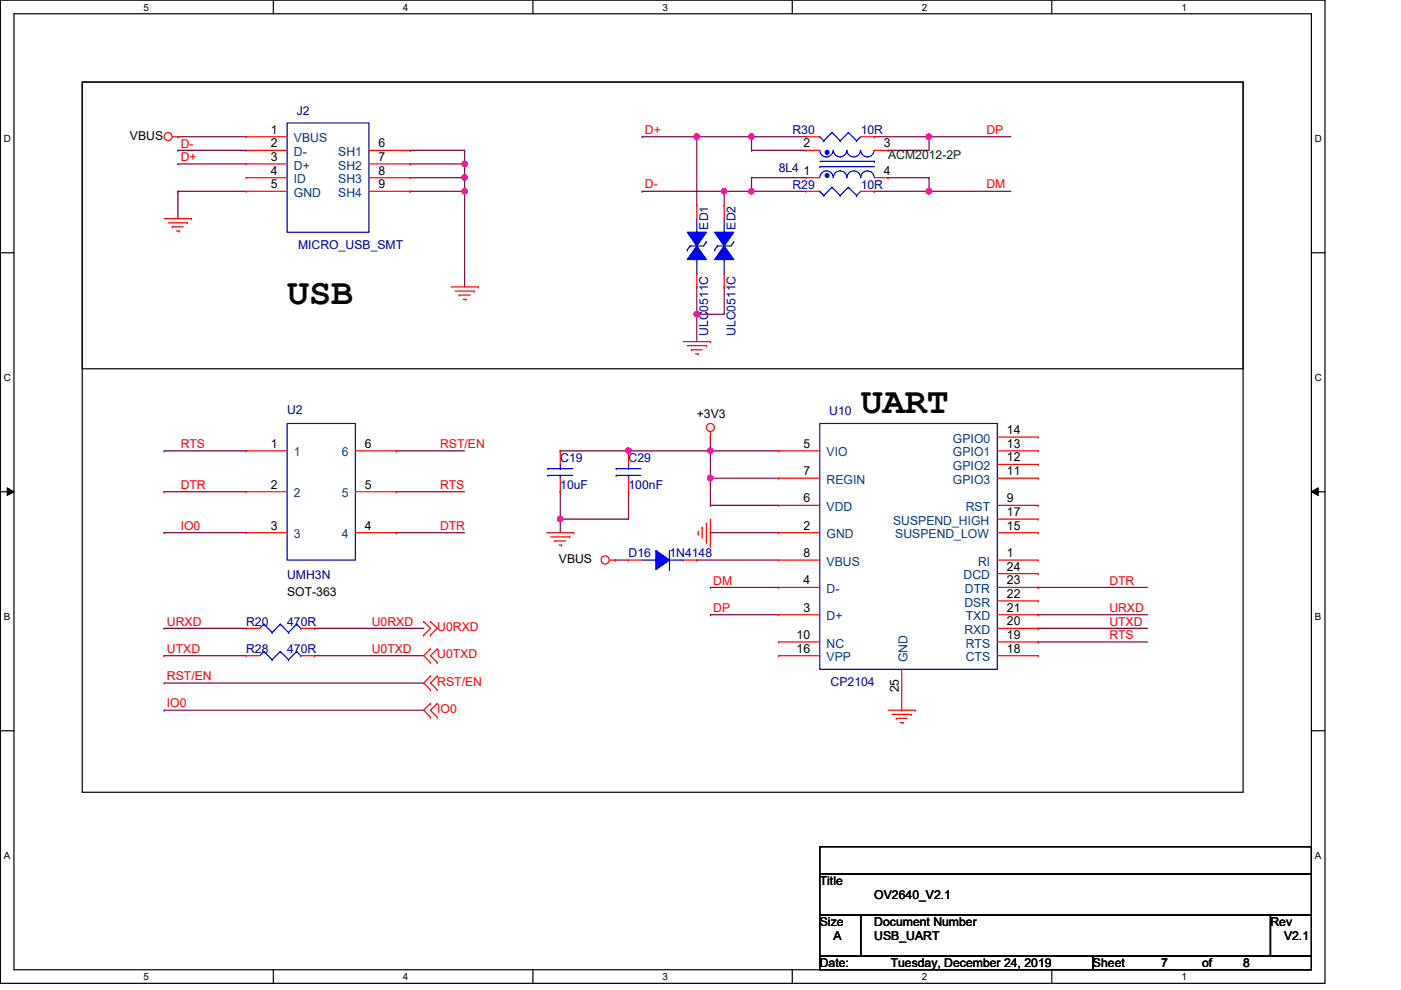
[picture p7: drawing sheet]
<svg xmlns="http://www.w3.org/2000/svg" width="297mm" height="210mm" viewBox="0 0 297 210" stroke-linecap="round" stroke-linejoin="round" font-family="sans-serif">
<path d="M.1 0h280.8v208.5h-280.8zM3 2.9h275v202.7h-275z" fill="none" stroke="#000" stroke-width=".25"/>
<g fill="#fff">
<path d="M30.4 .3h1.2v2.4h-1.2z"/>
<path d="M30.4 205.9h1.2v2.3h-1.2z"/>
</g>
<path d="M58 0v2.9M58 205.6v2.9" fill="none" stroke="#000" stroke-width=".25"/>
<g fill="#fff">
<path d="M85.4 .3h1.2v2.4h-1.2z"/>
<path d="M85.4 205.9h1.2v2.3h-1.2z"/>
</g>
<path d="M113 0v2.9M113 205.6v2.9" fill="none" stroke="#000" stroke-width=".25"/>
<g fill="#fff">
<path d="M140.5 .3h1.1v2.4h-1.1z"/>
<path d="M140.5 205.9h1.1v2.3h-1.1z"/>
</g>
<path d="M168 0v2.9M168 205.6v2.9" fill="none" stroke="#000" stroke-width=".25"/>
<g fill="#fff">
<path d="M195.4 .3h1.2v2.4h-1.2z"/>
<path d="M195.4 205.9h1.2v2.3h-1.2z"/>
</g>
<path d="M223 0v2.9M223 205.6v2.9" fill="none" stroke="#000" stroke-width=".25"/>
<g fill="#fff">
<path d="M250.5 .3h1.1v2.4h-1.1z"/>
<path d="M250.5 205.9h1.1v2.3h-1.1z"/>
<path d="M.8 28.2h1.5v2.4h-1.5z"/>
<path d="M278.8 28.2h1.4v2.4h-1.4z"/>
<path d="M.8 78.9h1.5v2.3h-1.5z"/>
<path d="M278.8 78.9h1.4v2.3h-1.4z"/>
</g>
<path d="M.1 53.6h2.9M278 53.6h2.9" fill="none" stroke="#000" stroke-width=".25"/>
<g fill="#fff">
<path d="M.8 129.6h1.4v2.3h-1.4z"/>
<path d="M278.8 129.6h1.3v2.3h-1.3z"/>
</g>
<path d="M.1 104.3h2.9M278 104.3h2.9" fill="none" stroke="#000" stroke-width=".25"/>
<path d="M1.5 103.4l1.5 .9-1.5 .8zM278 104.3l1.5-.9v1.7z" fill="#000"/>
<path d="M1.5 103.4l1.5 .9-1.5 .8zM278 104.3l1.5-.9v1.7z" fill="none" stroke="#000" stroke-width=".21"/>
<g fill="#fff">
<path d="M.8 180.3h1.4v2.3h-1.4z"/>
<path d="M278.8 180.3h1.3v2.3h-1.3z"/>
</g>
<path d="M17.4 17.4h246.2v150.6h-246.2zM17.4 17.4h246.2v60.8h-246.2zM.1 154.9h2.9M278 154.9h2.9" fill="none" stroke="#000" stroke-width=".25"/>
<g fill="none" stroke="#7f003f" stroke-width=".25">
<path d="M150.6 92.7h.1M150.6 92.7v2.9M147.7 118.7h.1M147.7 118.7h17.4M150.6 112.9h.1M150.6 107.1h.1M150.6 101.4h.1M150.6 112.9h14.5M150.6 107.1h14.5M150.6 101.4h14.5M150.6 124.5h.1M150.6 130.3h.1"/>
<path d="M150.6 124.5h14.5M150.6 130.3h14.5M220.1 124.5h.1M220.1 136.1h.1M220.1 124.5h23.2M220.1 136.1h23.2"/>
</g>
<circle cx="150.6" cy="101.3" r=".56" fill="#f0f"/>
<circle cx="150.6" cy="101.3" r=".56" fill="none" stroke="#f0f" stroke-width=".25"/>
<path d="M150.6 95.6h.1M150.6 95.6v11.5M150.6 95.6h14.5M150.6 101.4h.1" fill="none" stroke="#7f003f" stroke-width=".25"/>
<circle cx="150.6" cy="95.5" r=".56" fill="#f0f"/>
<circle cx="150.6" cy="95.5" r=".56" fill="none" stroke="#f0f" stroke-width=".25"/>
<path d="M133.3 95.6h.1M133.3 95.6h17.3" fill="none" stroke="#7f003f" stroke-width=".25"/>
<circle cx="133.2" cy="95.6" r=".56" fill="#f0f"/>
<circle cx="133.2" cy="95.6" r=".56" fill="none" stroke="#f0f" stroke-width=".25"/>
<path d="M118.8 104.3h.1M118.8 110.1h.1M118.8 104.3v5.8M133.3 104.3h.1M133.3 104.3v5.8h-14.5" fill="none" stroke="#7f003f" stroke-width=".25"/>
<circle cx="118.8" cy="110" r=".56" fill="#f0f"/>
<circle cx="118.8" cy="110" r=".56" fill="none" stroke="#f0f" stroke-width=".25"/>
<g fill="none" stroke="#7f003f" stroke-width=".25">
<path d="M159.3 29h.1M159.3 29h11.6M34.8 95.6h.1M34.8 95.6h17.4M84 95.6h.1M84 95.6h14.5M118.8 95.6h.1M118.8 95.6h14.5M34.8 112.9h.1M34.8 104.3h.1M34.8 112.9h17.4M34.8 104.3h17.4"/>
<path d="M84 112.9h.1M84 104.3h.1M84 112.9h14.5M84 104.3h14.5M118.8 110.1h.1M118.8 110.1v2.8"/>
</g>
<circle cx="159.3" cy="29" r=".56" fill="#f0f"/>
<circle cx="159.3" cy="29" r=".56" fill="none" stroke="#f0f" stroke-width=".25"/>
<path d="M197 40.6h.1M197 40.6h17.3" fill="none" stroke="#7f003f" stroke-width=".25"/>
<circle cx="196.9" cy="40.6" r=".56" fill="#f0f"/>
<circle cx="196.9" cy="40.6" r=".56" fill="none" stroke="#f0f" stroke-width=".25"/>
<path d="M197 29h.1M197 29h17.3" fill="none" stroke="#7f003f" stroke-width=".25"/>
<circle cx="196.9" cy="29" r=".56" fill="#f0f"/>
<circle cx="196.9" cy="29" r=".56" fill="none" stroke="#f0f" stroke-width=".25"/>
<g fill="none" stroke="#7f003f" stroke-width=".25">
<path d="M159.3 31.9h.1M159.3 37.7h.1M159.3 31.9h11.6M159.3 37.7h11.6M185.4 29h.1M185.4 29h11.6M188.3 31.9h.1M188.3 37.7h.1M188.3 37.7h8.7M197 29h.1M197 37.7h.1M197 29v2.9h-8.7"/>
<path d="M197 37.7v2.9M159.3 40.6h.1M159.3 40.6h11.6"/>
</g>
<circle cx="159.3" cy="40.6" r=".56" fill="#f0f"/>
<circle cx="159.3" cy="40.6" r=".56" fill="none" stroke="#f0f" stroke-width=".25"/>
<path d="M147.7 29h.1M147.7 29h11.6M159.3 29h.1M159.3 29v2.9M185.4 40.6h.1M185.4 40.6h11.6" fill="none" stroke="#7f003f" stroke-width=".25"/>
<circle cx="147.7" cy="29" r=".56" fill="#f0f"/>
<circle cx="147.7" cy="29" r=".56" fill="none" stroke="#f0f" stroke-width=".25"/>
<path d="M136.1 29h.1M136.1 29h11.6M147.7 29h.1M147.7 29v14.5M159.3 37.7h.1M159.3 37.7v2.9M136.1 40.6h.1M136.1 40.6h17.4M153.5 40.6h.1M153.5 40.6v2.9M147.7 66.6h.1M147.7 66.6v5.8" fill="none" stroke="#7f003f" stroke-width=".25"/>
<circle cx="147.7" cy="66.6" r=".56" fill="#f0f"/>
<circle cx="147.7" cy="66.6" r=".56" fill="none" stroke="#f0f" stroke-width=".25"/>
<path d="M153.5 40.6h.1M153.5 40.6h5.8M147.7 66.6h.1M153.5 60.8h.1M153.5 60.8v5.8h-5.8" fill="none" stroke="#7f003f" stroke-width=".25"/>
<circle cx="153.5" cy="40.6" r=".56" fill="#f0f"/>
<circle cx="153.5" cy="40.6" r=".56" fill="none" stroke="#f0f" stroke-width=".25"/>
<path d="M86.9 31.9h.1M86.9 31.9h11.6M98.5 34.8h.1M98.5 34.8v2.9M147.7 60.8h.1M147.7 60.8v5.8M130.4 118.7h.1M130.4 118.7h2.9M220.1 130.3h.1M220.1 133.2h.1M220.1 130.3h23.2M220.1 133.2h23.2" fill="none" stroke="#7f003f" stroke-width=".25"/>
<circle cx="98.5" cy="34.8" r=".56" fill="#f0f"/>
<circle cx="98.5" cy="34.8" r=".56" fill="none" stroke="#f0f" stroke-width=".25"/>
<path d="M86.9 34.8h.1M86.9 37.7h.1M86.9 34.8h11.6M86.9 37.7h11.6M98.5 37.7h.1M98.5 37.7v2.9" fill="none" stroke="#7f003f" stroke-width=".25"/>
<circle cx="98.5" cy="37.6" r=".56" fill="#f0f"/>
<circle cx="98.5" cy="37.6" r=".56" fill="none" stroke="#f0f" stroke-width=".25"/>
<g fill="none" stroke="#7f003f" stroke-width=".25">
<path d="M37.7 34.8h.1M37.7 31.9h.1M37.7 29h.1M37.7 34.8h14.5M37.7 31.9h14.5M37.7 29h14.5M37.7 40.6h.1M37.7 40.6h14.5M37.7 40.6v5.8M86.9 40.6h.1M86.9 40.6h11.6M98.5 40.6h.1"/>
<path d="M98.5 40.6v20.2"/>
</g>
<circle cx="98.5" cy="40.6" r=".56" fill="#f0f"/>
<circle cx="98.5" cy="40.6" r=".56" fill="none" stroke="#f0f" stroke-width=".25"/>
<g fill="none" stroke="#7f003f" stroke-width=".25">
<path d="M98.5 31.9h.1M98.5 31.9v2.9M34.8 133.2h.1M34.8 139h.1M34.8 139h17.4M34.8 133.2h17.4M66.7 139h.1M66.7 133.2h.1M66.7 139h23.1M66.7 133.2h23.1M34.8 150.6h.1M34.8 144.8h.1"/>
<path d="M34.8 150.6h55M34.8 144.8h55"/>
</g>
<g fill="none" stroke="#f00" stroke-width=".25">
<path d="M36.5 29h1.2M37.7 29h.1M34.8 46.4h5.8M35.7 47.2h4M36.5 48.1h.1M36.5 48.1h2.4M37.4 49h.6M38 49h.1M39.7 47.2h.1M40.6 46.4h.1M170.9 40.6h.1M170.9 40.6h2.9"/>
<path d="M182.5 40.6h2.9M185.4 40.6h.1M95.6 60.8h5.8M96.5 61.7h4M97.4 62.6h.1M97.4 62.6h2.3M98.2 63.5h.6M98.8 63.5h.1M100.5 61.7h.1M101.4 60.8h.1M144.9 72.4h5.7M145.7 73.3h4.1"/>
<path d="M146.6 74.2h.1M146.6 74.2h2.3M147.4 75h.6M148 75h.1M149.8 73.3h.1M150.6 72.4h.1M150.6 92.7h.1M150.6 91.5v1.2M115.9 112.9h5.8M116.8 113.8h4M117.6 114.7h.1M117.6 114.7h2.3"/>
<path d="M118.5 115.6h.6M119.1 115.6h.1M120.8 113.8h.1M121.7 112.9h.1M129.2 118.7h1.2M130.4 118.7h.1M148 113.2h.1M148 112.6v.6M148.9 111.8h.1M148.9 111.8v2.3M149.8 115h.1M149.8 110.9v4.1"/>
<path d="M150.6 115.9h.1M150.6 110.1v5.8M89.8 134.7h.1M89.8 131.8h.1M89.8 131.8l1.5 1.4-1.5 1.5M91.3 134.7h.1M91.3 131.8h.1M91.3 137.6h.1M91.3 131.8l1.4 1.4-1.4 1.5M91.3 137.6l-1.5 1.4 1.5 1.5M92.7 137.6h.1M92.7 137.6l-1.4 1.4 1.4 1.5"/>
<path d="M91.3 143.3h.1M91.3 146.3h.1M91.3 149.1h.1M91.3 152.1h.1M91.3 140.5h.1M91.3 143.3l-1.5 1.5 1.5 1.5M91.3 149.1l-1.5 1.5 1.5 1.5M92.7 146.3h.1M92.7 143.3h.1M92.7 152.1h.1M92.7 149.1h.1M92.7 140.5h.1"/>
<path d="M92.7 143.3l-1.4 1.5 1.4 1.5M92.7 149.1l-1.4 1.5 1.4 1.5M188.3 150.6h5.8M189.1 151.5h4.1M190 152.3h.1M190 152.3h2.3M190.9 153.2h.6M191.5 153.2h.1M193.2 151.5h.1M194.1 150.6h.1"/>
<circle cx="35.6" cy="29" r=".85"/>
<circle cx="150.6" cy="90.6" r=".85"/>
<circle cx="128.3" cy="118.7" r=".86"/>
</g>
<path d="M173.8 179.5h104.2v5.8h-104.2zM173.8 185.3h104.2v8.7h-104.2zM173.8 194h8.7v8.7h-8.7zM182.5 194h86.9v8.7h-86.9zM269.4 194h8.6v8.7h-8.6zM173.8 202.7h57.9v2.9h-57.9zM231.7 202.7h46.3v2.9h-46.3z" fill="none" stroke="#000" stroke-width=".25"/>
<g fill="none" stroke="#00f" stroke-width=".25">
<path d="M176.4 39.7h.1M176.4 39.7l1.7 1.7M176.4 39.7l-1.7 1.7M179.9 39.7h.1M179.9 39.7l1.7 1.7M179.9 39.7l-1.8 1.7M173.8 40.6h.1M173.8 40.6l.9 .8M174.7 41.4h.1M178.1 41.4h.1M181.6 41.4h.1M182.5 40.6l-.9 .8"/>
<path d="M136.1 118.7h3M139.1 118.7h.1M141.9 116.7v4.1M141.9 118.7h3M144.9 118.7h.1M141.9 120.8h.1"/>
</g>
<path d="M139.1 116.7l2.8 2-2.8 2.1z" fill-rule="evenodd" fill="#00f"/>
<g fill="none" stroke="#00f" stroke-width=".25">
<path d="M173.8 31.9a1.42 1.42 0 0 0 1.4 1.4 1.42 1.42 0 0 0 1.5-1.4M173.8 37.7a1.42 1.42 0 0 1 1.4-1.5 1.42 1.42 0 0 1 1.5 1.5M173.8 35.3h.1M173.8 34.2h11.6M173.8 35.3h11.6M176.7 31.9a1.42 1.42 0 0 0 1.4 1.4 1.42 1.42 0 0 0 1.4-1.4M176.7 37.7a1.42 1.42 0 0 1 1.4-1.5 1.42 1.42 0 0 1 1.4 1.5M179.6 31.9a1.44 1.44 0 0 0 1.4 1.4 1.44 1.44 0 0 0 1.5-1.4M179.6 37.7a1.44 1.44 0 0 1 1.4-1.5 1.44 1.44 0 0 1 1.5 1.5M182.5 31.9a1.42 1.42 0 0 0 1.4 1.4 1.42 1.42 0 0 0 1.4-1.4M182.5 37.7a1.42 1.42 0 0 1 1.4-1.5 1.42 1.42 0 0 1 1.4 1.5M185.4 34.2h.1"/>
<path d="M116.2 99.4h.1M116.2 99.4h5.2M118.8 99.4h.1M118.8 98.5v.9M116.2 100.8h.1M116.2 100.8h5.2M118.8 100.8h.1M118.8 100.8v.6M139.1 116.7l2.8 2-2.8 2.1zM56 138.1h.1M56 138.1l-.9 .9M56 138.1l1.7 1.8"/>
<path d="M57.7 139.9h.1M59.4 138.1h.1M59.4 138.1l-1.7 1.8M59.4 138.1l1.8 1.8M61.2 139.9h.1M62.9 138.1h.1M62.9 138.1l-1.7 1.8M62.9 138.1l.9 .9M63.8 139h.1"/>
</g>
<path d="M118.8 95.6h.1M118.8 95.6v2.9M118.8 104.3h.1M118.8 101.4v2.9M133.3 118.7h.1M133.3 118.7h2.8M144.9 118.7h2.8M147.7 118.7h.1M52.2 139h.1M52.2 139h2.9M63.8 139h2.9M66.7 139h.1" fill="none" stroke="#f00" stroke-width=".25"/>
<circle cx="175.3" cy="37.2" r=".42" fill="#00f"/>
<circle cx="175.3" cy="37.2" r=".42" fill="none" stroke="#00f" stroke-width=".25"/>
<circle cx="175.3" cy="32.3" r=".42" fill="#00f"/>
<g fill="none" stroke="#00f" stroke-width=".25">
<path d="M173.8 29h.1M173.8 29l.9 .8M174.7 29.8h.1M176.4 28.1h.1M176.4 28.1l1.7 1.7M176.4 28.1l-1.7 1.7M178.1 29.8h.1M179.9 28.1h.1M179.9 28.1l1.7 1.7M179.9 28.1l-1.8 1.7M181.6 29.8h.1M182.5 29l-.9 .8"/>
<path d="M146.3 52.2h.1M146.3 52.2h2.9M147.7 49.2h.1M147.7 58h.1M147.7 46.4v2.8M147.7 55v3M60.9 89.8h14.4v28.9h-14.4zM130.6 99.4h.1M130.6 99.4h5.3M133.3 99.4h.1M133.3 98.5v.9M130.6 100.8h.1"/>
<path d="M130.6 100.8h5.3M133.3 100.8h.1M133.3 100.8v.6"/>
<circle cx="175.3" cy="32.3" r=".42"/>
</g>
<g fill="none" stroke="#f00" stroke-width=".25">
<path d="M170.9 37.7h.1M170.9 31.9h.1M170.9 29h.1M170.9 37.7h2.9M170.9 31.9h2.9M170.9 29h2.9M182.5 29h2.9M185.4 29h.1M185.4 37.7h2.9M185.4 31.9h2.9M188.3 37.7h.1M188.3 31.9h.1"/>
<path d="M52.2 95.6h.1M52.2 95.6h8.7M75.3 95.6h8.7M84 95.6h.1M133.3 95.6h.1M133.3 95.6v2.9M52.2 104.3h.1M52.2 112.9h.1M52.2 104.3h8.7M52.2 112.9h8.7M75.3 104.3h8.7M75.3 112.9h8.7"/>
<path d="M84 104.3h.1M84 112.9h.1M133.3 104.3h.1M133.3 101.4v2.9"/>
</g>
<path d="M145.7 49.2h4.1l-2.1 3z" fill-rule="evenodd" fill="#00f"/>
<path d="M145.7 49.2h4.1l-2.1 3zM145.7 53h.1M146.3 52.2l-.6 .8M149.8 51.3h.1M149.8 51.3l-.6 .9" fill="none" stroke="#00f" stroke-width=".25"/>
<path d="M147.7 52.2l2.1 2.8h-4.1z" fill-rule="evenodd" fill="#00f"/>
<path d="M60.9 26.1h17.3v23.1h-17.3zM147.7 52.2l2.1 2.8h-4.1zM152.1 52.2h.1M152.1 52.2h2.9M153.5 49.2h.1M153.5 58h.1M153.5 46.4v2.8M153.5 55v3" fill="none" stroke="#00f" stroke-width=".25"/>
<g fill="none" stroke="#f00" stroke-width=".25">
<path d="M52.2 29h.1M52.2 31.9h.1M52.2 34.8h.1M52.2 37.7h.1M52.2 29h8.7M52.2 31.9h8.7M52.2 34.8h8.7M52.2 37.7h8.7M78.2 31.9h8.7M78.2 34.8h8.7M78.2 37.7h8.7M86.9 31.9h.1"/>
<path d="M86.9 34.8h.1M86.9 37.7h.1M52.2 40.6h.1M52.2 40.6h8.7M78.2 40.6h8.7M86.9 40.6h.1M147.7 43.5h.1M147.7 43.5v2.9M147.7 58v2.8M147.7 60.8h.1"/>
</g>
<path d="M151.5 49.2h4.1l-2.1 3z" fill-rule="evenodd" fill="#00f"/>
<path d="M151.5 49.2h4.1l-2.1 3zM151.5 53h.1M152.1 52.2l-.6 .8M155.6 51.3h.1M155.6 51.3l-.6 .9" fill="none" stroke="#00f" stroke-width=".25"/>
<path d="M153.5 52.2l2.1 2.8h-4.1z" fill-rule="evenodd" fill="#00f"/>
<g fill="none" stroke="#00f" stroke-width=".25">
<path d="M153.5 52.2l2.1 2.8h-4.1zM173.8 89.8h37.7v52.1h-37.7zM56 132.3h.1M56 132.3l-.9 .9M56 132.3l1.7 1.8M57.7 134.1h.1M59.4 132.3h.1M59.4 132.3l-1.7 1.8M59.4 132.3l1.8 1.8M61.2 134.1h.1M62.9 132.3h.1M62.9 132.3l-1.7 1.8"/>
<path d="M62.9 132.3l.9 .9M63.8 133.2h.1"/>
</g>
<g fill="none" stroke="#f00" stroke-width=".25">
<path d="M153.5 43.5h.1M153.5 43.5v2.9M153.5 58v2.8M153.5 60.8h.1M165.1 95.6h.1M165.1 95.6h8.7M211.5 95.6h8.6M211.5 92.7h8.6M211.5 98.5h8.6M220.1 92.7h.1M220.1 95.6h.1M220.1 98.5h.1"/>
<path d="M165.1 101.4h.1M165.1 107.1h.1M165.1 112.9h.1M165.1 118.7h.1M165.1 101.4h8.7M165.1 107.1h8.7M165.1 112.9h8.7M165.1 118.7h8.7M211.5 101.4h8.6M211.5 107.1h8.6M211.5 112.9h8.6M211.5 118.7h8.6"/>
<path d="M211.5 110.1h8.6M220.1 101.4h.1M220.1 107.1h.1M220.1 110.1h.1M220.1 112.9h.1M220.1 118.7h.1M52.2 133.2h.1M52.2 133.2h2.9M63.8 133.2h2.9M66.7 133.2h.1M165.1 124.5h.1M165.1 130.3h.1"/>
<path d="M165.1 139h.1M165.1 136.1h.1M165.1 124.5h8.7M165.1 130.3h8.7M165.1 139h8.7M165.1 136.1h8.7M211.5 124.5h8.6M211.5 130.3h8.6M211.5 139h8.6M211.5 121.6h8.6M211.5 127.4h8.6M211.5 133.2h8.6"/>
<path d="M211.5 136.1h8.6M220.1 121.6h.1M220.1 124.5h.1M220.1 127.4h.1M220.1 130.3h.1M220.1 133.2h.1M220.1 136.1h.1M220.1 139h.1M191.2 150.6h.1M191.2 141.9v8.7"/>
</g>
<circle cx="150.6" cy="101.3" r=".56" fill="#f0f"/>
<circle cx="150.6" cy="101.3" r=".56" fill="none" stroke="#f0f" stroke-width=".25"/>
<circle cx="150.6" cy="95.5" r=".56" fill="#f0f"/>
<circle cx="150.6" cy="95.5" r=".56" fill="none" stroke="#f0f" stroke-width=".25"/>
<circle cx="133.2" cy="95.6" r=".56" fill="#f0f"/>
<circle cx="133.2" cy="95.6" r=".56" fill="none" stroke="#f0f" stroke-width=".25"/>
<circle cx="118.8" cy="110" r=".56" fill="#f0f"/>
<circle cx="118.8" cy="110" r=".56" fill="none" stroke="#f0f" stroke-width=".25"/>
<circle cx="159.3" cy="29" r=".56" fill="#f0f"/>
<circle cx="159.3" cy="29" r=".56" fill="none" stroke="#f0f" stroke-width=".25"/>
<circle cx="196.9" cy="40.6" r=".56" fill="#f0f"/>
<circle cx="196.9" cy="40.6" r=".56" fill="none" stroke="#f0f" stroke-width=".25"/>
<circle cx="196.9" cy="29" r=".56" fill="#f0f"/>
<circle cx="196.9" cy="29" r=".56" fill="none" stroke="#f0f" stroke-width=".25"/>
<circle cx="159.3" cy="40.6" r=".56" fill="#f0f"/>
<circle cx="159.3" cy="40.6" r=".56" fill="none" stroke="#f0f" stroke-width=".25"/>
<circle cx="147.7" cy="29" r=".56" fill="#f0f"/>
<circle cx="147.7" cy="29" r=".56" fill="none" stroke="#f0f" stroke-width=".25"/>
<circle cx="147.7" cy="66.6" r=".56" fill="#f0f"/>
<circle cx="147.7" cy="66.6" r=".56" fill="none" stroke="#f0f" stroke-width=".25"/>
<circle cx="153.5" cy="40.6" r=".56" fill="#f0f"/>
<circle cx="153.5" cy="40.6" r=".56" fill="none" stroke="#f0f" stroke-width=".25"/>
<circle cx="98.5" cy="34.8" r=".56" fill="#f0f"/>
<circle cx="98.5" cy="34.8" r=".56" fill="none" stroke="#f0f" stroke-width=".25"/>
<circle cx="98.5" cy="37.6" r=".56" fill="#f0f"/>
<circle cx="98.5" cy="37.6" r=".56" fill="none" stroke="#f0f" stroke-width=".25"/>
<circle cx="98.5" cy="40.6" r=".56" fill="#f0f"/>
<circle cx="98.5" cy="40.6" r=".56" fill="none" stroke="#f0f" stroke-width=".25"/>
<g font-size="7.8">
<text x="60.9" y="64.4">USB</text>
<text x="182.5" y="87.6">UART</text>
</g>
<g font-size="2.6">
<text x="27.6" y="29.6">VBUS</text>
<text x="57.4" y="28.4">1</text>
<text x="57.4" y="31.2">2</text>
<text x="57.4" y="34.1">3</text>
<text x="80.3" y="31.2">6</text>
<text x="80.3" y="34.1">7</text>
<text x="170.3" y="31.2">2</text>
<text x="187.4" y="31.2">3</text>
<text x="57.4" y="37">4</text>
<text x="57.4" y="39.9">5</text>
<text x="80.3" y="37">8</text>
<text x="80.3" y="39.9">9</text>
<text x="170.3" y="37">1</text>
<text x="187.4" y="37">4</text>
<text x="147.7" y="88.6">+3V3</text>
<text x="57.4" y="95">1</text>
<text x="77.4" y="95">6</text>
<text x="170.3" y="95">5</text>
<text x="213.5" y="92">14</text>
<text x="213.5" y="95">13</text>
<text x="170.3" y="100.8">7</text>
<text x="213.5" y="97.8">12</text>
<text x="213.5" y="100.8">11</text>
<text x="57.4" y="103.6">2</text>
<text x="77.4" y="103.6">5</text>
<text x="170.3" y="106.5">6</text>
<text x="213.5" y="106.5">9</text>
<text x="57.4" y="112.3">3</text>
<text x="77.4" y="112.3">4</text>
<text x="170.3" y="112.3">2</text>
<text x="213.5" y="109.4">17</text>
<text x="213.5" y="112.3">15</text>
<text x="118.5" y="119.3">VBUS</text>
<text x="170.3" y="118.1">8</text>
<text x="213.5" y="118.1">1</text>
<text x="170.3" y="123.9">4</text>
<text x="213.5" y="121">24</text>
<text x="213.5" y="123.9">23</text>
<text x="60.9" y="126.3">SOT-363</text>
<text x="170.3" y="129.7">3</text>
<text x="213.5" y="126.8">22</text>
<text x="213.5" y="129.7">21</text>
<text x="168.9" y="135.5">10</text>
<text x="213.5" y="132.6">20</text>
<text x="213.5" y="135.5">19</text>
<text x="168.9" y="138.4">16</text>
<text x="213.5" y="138.4">18</text>
<text x="190.5" y="146.8" transform="rotate(-90 190.5 146.8)">25</text>
<text x="173.8" y="187.7">Title</text>
<text x="185.4" y="190.6">OV2640_V2.1</text>
<text x="173.8" y="196.3">Size</text>
<text x="185.4" y="196.3">Document Number</text>
<text x="269.4" y="196.3">Rev</text>
<text x="176.7" y="199.3">A</text>
<text x="185.4" y="199.3">USB_UART</text>
<text x="272.2" y="199.3">V2.1</text>
<text x="173.8" y="205.1">Date:</text>
<text x="188.8" y="205.1">Tuesday, December 24, 2019</text>
<text x="231.7" y="205.1">Sheet</text>
<text x="246.2" y="205.1">7</text>
<text x="254.9" y="205.1">of</text>
<text x="263.6" y="205.1">8</text>
</g>
<g font-size="2.6" fill="#00007f">
<text x="62.9" y="24.3">J2</text>
<text x="168" y="28.4">R30</text>
<text x="182.5" y="28.4">10R</text>
<text x="165.1" y="36.5">8L4</text>
<text x="168" y="40">R29</text>
<text x="182.5" y="40">10R</text>
<text x="63.2" y="52.7">MICRO_USB_SMT</text>
<text x="150.2" y="48.7" transform="rotate(-90 150.2 48.7)">ED1</text>
<text x="156" y="48.7" transform="rotate(-90 156 48.7)">ED2</text>
<text x="150.2" y="71.2" transform="rotate(-90 150.2 71.2)">ULC0511C</text>
<text x="156" y="71.2" transform="rotate(-90 156 71.2)">ULC0511C</text>
<text x="60.9" y="87.8">U2</text>
<text x="175.8" y="88.1">U10</text>
<text x="118.8" y="97.9">C19</text>
<text x="133.3" y="97.9">C29</text>
<text x="118.8" y="103.7">10uF</text>
<text x="133.3" y="103.7">100nF</text>
<text x="133.3" y="118.2">D16</text>
<text x="141.9" y="118.2">1N4148</text>
<text x="60.9" y="122.8">UMH3N</text>
<text x="52.2" y="132.7">R20</text>
<text x="60.9" y="132.7">470R</text>
<text x="52.2" y="138.4">R28</text>
<text x="60.9" y="138.4">470R</text>
<text x="176.1" y="145.4">CP2104</text>
</g>
<g font-size="2.6" fill="#f00">
<text x="136.7" y="28.4">D+</text>
<text x="209.1" y="28.4">DP</text>
<text x="38.3" y="34.2">D+</text>
<text x="38.3" y="31.3">D-</text>
<text x="136.7" y="40">D-</text>
<text x="209.1" y="40">DM</text>
<text x="38.3" y="95">RTS</text>
<text x="93.3" y="95">RST/EN</text>
<text x="38.3" y="103.7">DTR</text>
<text x="93.3" y="103.7">RTS</text>
<text x="38.3" y="112.4">IO0</text>
<text x="93.3" y="112.4">DTR</text>
<text x="151.2" y="124">DM</text>
<text x="235.2" y="124">DTR</text>
<text x="151.2" y="129.8">DP</text>
<text x="235.2" y="129.8">URXD</text>
<text x="35.4" y="132.6">URXD</text>
<text x="78.8" y="132.6">U0RXD</text>
<text x="92.7" y="133.8">U0RXD</text>
<text x="235.2" y="135.5">RTS</text>
<text x="235.2" y="132.6">UTXD</text>
<text x="35.4" y="138.4">UTXD</text>
<text x="78.8" y="138.4">U0TXD</text>
<text x="92.7" y="139.6">U0TXD</text>
<text x="35.4" y="150">IO0</text>
<text x="35.4" y="144.2">RST/EN</text>
<text x="92.7" y="145.4">RST/EN</text>
<text x="92.7" y="151.2">IO0</text>
</g>
<g font-size="2.6" fill="#003f7f">
<text x="62.3" y="30.2">VBUS</text>
<text x="62.3" y="33.1">D-</text>
<text x="62.3" y="35.9">D+</text>
<text x="71.7" y="33.1">SH1</text>
<text x="71.7" y="35.9">SH2</text>
<text x="62.3" y="38.9">ID</text>
<text x="62.3" y="41.7">GND</text>
<text x="71.7" y="38.9">SH3</text>
<text x="71.7" y="41.7">SH4</text>
<text x="202.1" y="93.9">GPIO0</text>
<text x="62.3" y="96.8">1</text>
<text x="72.5" y="96.8">6</text>
<text x="175.3" y="96.8">VIO</text>
<text x="202.1" y="96.8">GPIO1</text>
<text x="202.1" y="99.7">GPIO2</text>
<text x="62.3" y="105.5">2</text>
<text x="72.5" y="105.5">5</text>
<text x="175.3" y="102.6">REGIN</text>
<text x="202.1" y="102.6">GPIO3</text>
<text x="175.3" y="108.3">VDD</text>
<text x="189.4" y="111.3">SUSPEND_HIGH</text>
<text x="204.8" y="108.3">RST</text>
<text x="62.3" y="114.1">3</text>
<text x="72.5" y="114.1">4</text>
<text x="175.3" y="114.1">GND</text>
<text x="175.3" y="119.9">VBUS</text>
<text x="189.8" y="114.1">SUSPEND_LOW</text>
<text x="207.4" y="119.9">RI</text>
<text x="175.3" y="125.7">D-</text>
<text x="204.3" y="122.8">DCD</text>
<text x="204.6" y="125.7">DTR</text>
<text x="175.3" y="131.5">D+</text>
<text x="204.5" y="128.6">DSR</text>
<text x="204.8" y="131.5">TXD</text>
<text x="175.3" y="137.3">NC</text>
<text x="204.5" y="134.4">RXD</text>
<text x="204.8" y="137.3">RTS</text>
<text x="175.3" y="140.2">VPP</text>
<text x="192.4" y="140.5" transform="rotate(-90 192.4 140.5)">GND</text>
<text x="204.8" y="140.2">CTS</text>
</g>
<text font-size="2.6" fill="#003f00" x="188.3" y="33.6">ACM2012-2P</text>
<g font-size="2.1">
<text x="30.4" y="2.2">5</text>
<text x="85.4" y="2.2">4</text>
<text x="140.5" y="2.2">3</text>
<text x="195.4" y="2.2">2</text>
<text x="250.5" y="2.2">1</text>
<text x=".8" y="30.1">D</text>
<text x="278.8" y="30.1">D</text>
<text x=".8" y="80.8">C</text>
<text x="278.8" y="80.8">C</text>
<text x=".8" y="131.5">B</text>
<text x="278.8" y="131.5">B</text>
<text x=".8" y="182.2">A</text>
<text x="278.8" y="182.2">A</text>
<text x="30.4" y="207.8">5</text>
<text x="85.4" y="207.8">4</text>
<text x="140.5" y="207.8">3</text>
<text x="195.4" y="207.8">2</text>
<text x="250.5" y="207.8">1</text>
</g>
</svg>
